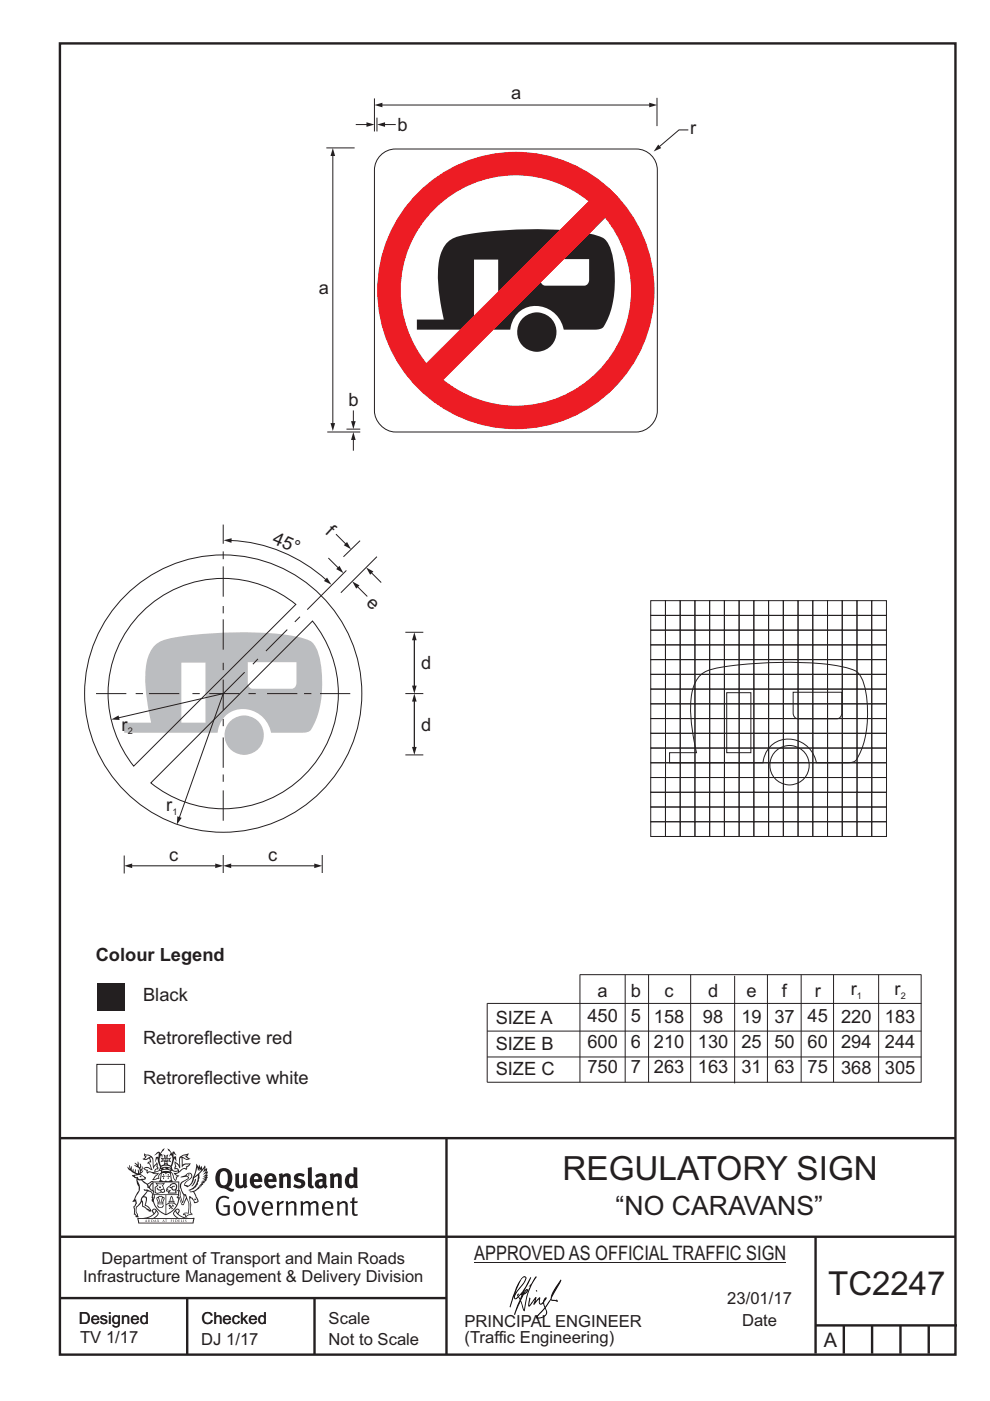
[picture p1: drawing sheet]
<svg xmlns="http://www.w3.org/2000/svg" width="210mm" height="297mm" viewBox="0 0 210 297" stroke-linecap="round" stroke-linejoin="round" font-family="sans-serif">
<g fill="none" stroke="#231f20" stroke-width=".51">
<path d="M12.7 9.2h190v278h-190zM12.7 241.3h189.9M94.7 241.4v45.8M12.7 275.2h82M12.7 262.2h190.1M39.7 275.2v12M66.7 275.2v12M173 262.2v24.8M173 281h30M179 281v6M185 281v6M191 281v6"/>
<path d="M197 281v6"/>
</g>
<g fill="#231f20">
<path d="M47 248.5a2.55 2.55 0 0 0 0 2.7l.3 .1a.81 .81 0 0 0 1-.9v-.6a1.04 1.04 0 0 0-1.1-1.5zM46.3 248.1a1.82 1.82 0 0 1 2.1-.2 1.82 1.82 0 0 1 .9 1.9 2.29 2.29 0 0 1-.8 1.9l.7 .3h.5l-.2 .6a2.87 2.87 0 0 1-2-.7 2.12 2.12 0 0 1-1.7-3.1z" fill-rule="evenodd"/>
<path d="M49.9 248.9l.8-.2v2a.46 .46 0 0 0 .2 .6 .46 .46 0 0 0 .7-.2v-2.2l.7-.2v2.4l.2 .5-.6 .4-.2-.3a1.02 1.02 0 0 1-1.2 .2 1.02 1.02 0 0 1-.6-1.1z" fill-rule="evenodd"/>
<path d="M54 249.5l-.1 .5h.9a.49 .49 0 0 0-.2-.6 .49 .49 0 0 0-.6 .1zM53.4 249.2a1.34 1.34 0 0 1 1.6-.3 1.34 1.34 0 0 1 .6 1.5v.2h-1.7a.77 .77 0 0 0 .5 .8 .77 .77 0 0 0 .9-.3l.3 .4a1.59 1.59 0 0 1-2.1 .2 1.59 1.59 0 0 1-.4-2z" fill-rule="evenodd"/>
<path d="M57 249.5l-.1 .5h.9a.49 .49 0 0 0-.2-.6 .49 .49 0 0 0-.6 .1zM56.4 249.2a1.34 1.34 0 0 1 1.6-.3 1.34 1.34 0 0 1 .7 1.5v.2h-1.8a.77 .77 0 0 0 .5 .8 .77 .77 0 0 0 .9-.3l.3 .4a1.59 1.59 0 0 1-2 .2 1.59 1.59 0 0 1-.5-2z" fill-rule="evenodd"/>
<path d="M59.1 248.9l.8-.2 .1 .4a.95 .95 0 0 1 1-.3 .95 .95 0 0 1 .7 .8v2.3h-.8v-2.3a.46 .46 0 0 0-.8 .1v2.2h-.9z" fill-rule="evenodd"/>
<path d="M62.5 249.1a1.75 1.75 0 0 1 2.1-.1l-.2 .5-.6-.2a.43 .43 0 0 0-.6 .3l.4 .3a1.04 1.04 0 0 1 1.2 1.2 1.04 1.04 0 0 1-1.4 .9l-1.2-.4 .3-.6 1 .4 .4-.4a.88 .88 0 0 0-1-.5l-.4-.2-.1-.4z" fill-rule="evenodd"/>
<path d="M65.3 247.6l.8-.2 .1 3.8 .2 .2 .2 .5a.88 .88 0 0 1-1-.1 .88 .88 0 0 1-.3-1z" fill-rule="evenodd"/>
<path d="M67.8 250.6a.43 .43 0 0 0-.1 .7 .43 .43 0 0 0 .7-.1v-.7zM66.8 249.2a1.7 1.7 0 0 1 2.4 .1v1.8l.3 .4-.4 .5-.5-.3a1.03 1.03 0 0 1-1.7-.2 1.03 1.03 0 0 1 .8-1.5h.7v-.4a.8 .8 0 0 0-1.2 .1z" fill-rule="evenodd"/>
<path d="M69.9 248.9l.8-.2 .1 .4a.95 .95 0 0 1 1-.3 .95 .95 0 0 1 .7 .8v2.3h-.8v-2.3a.46 .46 0 0 0-.8 .1v2.2h-.8z" fill-rule="evenodd"/>
<path d="M74.3 249.5a1.48 1.48 0 0 0 0 1.7l.4 .1 .3-.2v-1.5l-.3-.2zM75 247.4l.8 .2 .1 4.3h-.7l-.1-.2a1.26 1.26 0 0 1-1.4 0 1.26 1.26 0 0 1-.6-1.3 1.29 1.29 0 0 1 .5-1.3 1.29 1.29 0 0 1 1.4-.2z" fill-rule="evenodd"/>
<path d="M46.4 253.9a1.72 1.72 0 0 1 2.2 0l-.2 .3a1.24 1.24 0 0 0-1.4-.1 1.24 1.24 0 0 0-.7 1.3 1.49 1.49 0 0 0 1.3 2l.7-.2v-1.3h-.9l-.1-.4h1.4v2a1.93 1.93 0 0 1-2.2-.1 1.93 1.93 0 0 1-.7-2.2l.2-.7z" fill-rule="evenodd"/>
<path d="M50.3 255.2a1.65 1.65 0 0 0 .3 2.2 .99 .99 0 0 0 1-1.5 .78 .78 0 0 0-.4-.8 .78 .78 0 0 0-.9 .1zM50 254.9a1.33 1.33 0 0 1 1.6-.1 1.33 1.33 0 0 1 .5 1.5 1.31 1.31 0 0 1-1.3 1.5 1.31 1.31 0 0 1-1.3-1.6l.1-.5z" fill-rule="evenodd"/>
<path d="M52.5 254.7l.4-.1 .9 2.6 .8-2.5h.5l-1.1 3h-.5z" fill-rule="evenodd"/>
<path d="M56.2 255.2l-.2 .7h1.4a.7 .7 0 0 0-.3-.8 .7 .7 0 0 0-.9 .1zM55.9 255a1.22 1.22 0 0 1 1.5-.2 1.22 1.22 0 0 1 .5 1.5h-1.9a.93 .93 0 0 0 .5 1 .93 .93 0 0 0 1.2-.2l.1 .3a1.43 1.43 0 0 1-1.7 .1 1.43 1.43 0 0 1-.6-1.7z" fill-rule="evenodd"/>
<path d="M58.7 254.8l.4-.2 .1 .5 .4-.3 .6-.2-.2 .6a.66 .66 0 0 0-.8 .6v1.9h-.4z" fill-rule="evenodd"/>
<path d="M60.6 254.8l.4-.2 .1 .5a.94 .94 0 0 1 1-.4 .94 .94 0 0 1 .8 .7v2.3h-.5l-.1-2.5a.81 .81 0 0 0-1.2 .3v2.2h-.4z" fill-rule="evenodd"/>
<path d="M63.7 254.7l.5-.1 .1 .5 .4-.3a.78 .78 0 0 1 1.1 .3 .9 .9 0 0 1 1-.5 .9 .9 0 0 1 .7 .8v2.3h-.4l-.1-2.5a.67 .67 0 0 0-1.1 .3v2.2h-.5v-2.4l-.4-.2-.7 .4v2.2h-.5z" fill-rule="evenodd"/>
<path d="M69 255.2l-.2 .7h1.4a.7 .7 0 0 0-.3-.8 .7 .7 0 0 0-.9 .1zM68.7 255a1.22 1.22 0 0 1 1.5-.2 1.22 1.22 0 0 1 .5 1.5h-1.9a.93 .93 0 0 0 .5 1 .93 .93 0 0 0 1.2-.2l.1 .3a1.44 1.44 0 0 1-1.7 .1 1.44 1.44 0 0 1-.6-1.7z" fill-rule="evenodd"/>
<path d="M71.4 254.8l.5-.2 .1 .5a.94 .94 0 0 1 1-.4 .94 .94 0 0 1 .7 .7v2.3h-.4l-.1-2.5a.81 .81 0 0 0-1.2 .3v2.2h-.5z" fill-rule="evenodd"/>
<path d="M74.7 254l.5-.2v.9h.7l-.1 .4h-.7l.1 2.2 .1 .1h.5l.1 .3a.75 .75 0 0 1-1.2-.6v-2h-.4v-.4h.4z" fill-rule="evenodd"/>
<path d="M30.8 244.9l1.1 .3-.9 .5h-.4l.5-.5zM31.8 245.5l.2-.1a2.44 2.44 0 0 1 .4 2l.1 .4 .7-1-.1 .6 .3 .3a.57 .57 0 0 0-.6 .8l-1-.2-.5 .2 .1-.5-.7-.2 .6-.2 1 .5 .1-.1-.6-1.3-.2-.1 .5-.1zM30.7 244.5l-.2 .4 .3 .4-.6 .4a1.04 1.04 0 0 0 1.4-.1l.2 .7h-.4l-.2 .4a.94 .94 0 0 1 .9 1.1l-.2-.1a1.16 1.16 0 0 0-1.5-.1l.3 .4 .4 .2 .1 .5 .2 .2v-.2a.94 .94 0 0 1 1.1 .2h.9l-1.2 1.2a1.13 1.13 0 0 0 1.2-.2l.4-.1-.1-.4 .5-.7a.83 .83 0 0 0-.6 1.1l-.3-.1-.7 .3 1.1-1.4-.5 .2-.5-.1 1.3-.5-.2-.2-.8 .4v-.3l.2-.2 .3 .1 .1-.3-.2-.4v-.6l-.2-.3-.6 .9v-.7a1.42 1.42 0 0 0-1.7-1.8z" fill-rule="evenodd"/>
<path d="M38.5 245.3l.5-.3 .7-.1-.6 .3 .8 .5h-.3zM38.3 245.5h.2l.1 2a1.69 1.69 0 0 1 1.5-.7l-.7 .5 .1 .5a1.1 1.1 0 0 0-1.5 .6l-.1-.5-.2-.2h-.5l.2-.4-.2-.7a1.42 1.42 0 0 1 .8 1.1l.2-.1zM37.1 246.2l.1 1-.2 .3v.5l.6-.1 .1 .2a.96 .96 0 0 1-1.1-.1l-.1 .1a1.06 1.06 0 0 0 1.3 .2v.1a.72 .72 0 0 1-1 .2l.3 .5 .6 .3-.4 .1-.1 .7-.3-.4-.3-1.1-.4-.4 .4 .9a1.54 1.54 0 0 0 .6 1.2l.2-.3a.58 .58 0 0 1 .5-.7l.1-.2h-.3l-.4-.3 .9-.5a.93 .93 0 0 1 1.1-.5l.1 .2 .2-.1 .1-.5a.99 .99 0 0 0 .7-.9l-1.3 .1-.4 .3v-1.5l.9 .4 .8-.3h-.3l-.5-.4 .4-.7-.7 .2a1.46 1.46 0 0 0-1.3 2.1v.4l-.2-.4z" fill-rule="evenodd"/>
<path d="M35.6 248.9l.2 .1-.1 .4h.3l-.3 .1v.5l-.1-.6h-.3l.3-.1z" fill-rule="evenodd"/>
<path d="M34.6 248.9l.2 .1-.1 .3 .4 .1h-.4v.6l-.1-.5-.3-.1h.3z" fill-rule="evenodd"/>
<path d="M34.3 248.8a.57 .57 0 0 1 .9 .2 .57 .57 0 0 1 .9-.2l.2 1.4-.2 .1a.57 .57 0 0 1-.9-.1 .69 .69 0 0 1-1.1 0zM34.2 248.1l-.3 2.1-.2 .4h2.9l-.1-.4-.3-2.1h-.2v.3l-.8-.1-.9 .1 .1-.3z" fill-rule="evenodd"/>
<path d="M34.2 252.4a.3 .3 0 0 0 .6 0 .3 .3 0 0 0-.6 0zM33.3 251l.3 .3-.3 .3a.79 .79 0 0 0 0 1.3l.8-.2-.1-.3a.55 .55 0 0 1-.7-.6h.1l.1 .3 .4 .1 .8-.2-.4-.7 .4-.3-.7 .1zM33 250.7l1.1 .2 .9-.2-.4 .7 .4 1.1a.56 .56 0 0 1-.8 .3l-.2 .1a.73 .73 0 0 1-.9 .1 .73 .73 0 0 1-.3-.9v-.4l.5-.4z" fill-rule="evenodd"/>
<path d="M35.6 251.9l.7-.5a.58 .58 0 0 1 1-.1 .58 .58 0 0 1-.5 .9l-.2-.3a.43 .43 0 0 1 .6-.3v-.1a.57 .57 0 0 0-.8 .2l-.2-.1-.3 .2 .4 .1a.55 .55 0 0 0 .9 .5v.5h-1.3l.3-.4-.1-.2-.6 .1 .2-.2-.2-.1zM35.4 251.8l-.1 .2a.39 .39 0 0 0 .2 .7l.3-.1-.2 .5h1.9l-.1-.8a.86 .86 0 0 0-.1-1.4 .86 .86 0 0 0-1.3 .4z" fill-rule="evenodd"/>
<path d="M36 254.8h.8v.2h-.8zM36.4 253.8l.2 .8h-.4zM36.4 253.5l-.3 .5-.1 .6h-.2v.4l-.7 .4 .1 .2a1.48 1.48 0 0 1 2.2 .1l.2-.1-.6-.5v-.5h-.2l-.1-.6z" fill-rule="evenodd"/>
<path d="M35.8 255.4l.3 .1 .2 .3 .3-.2-.2-.2a.38 .38 0 0 1 .4 .5l-.1-.2-.3 .3 .3 .2-.3 .2-.1-.3-.4 .3-.1-.2 .4-.3-.2-.1-.1 .1z" fill-rule="evenodd"/>
<path d="M34.5 254h.2v.2l-.3 .6h-.1zM33.6 255.3h.9v.2a.55 .55 0 0 1-.8 .4v-.2h-.2zM33.4 254h.2l.2 .8h-.2zM33.6 255h.8l.1 .1-.8 .1zM33.8 253.7h.5l-.2 1.1h-.2zM33.3 253.8l-.1 .3 .3 1.2a.48 .48 0 0 0-.1 .5 .48 .48 0 0 0 .4 .3l.6-.1a.49 .49 0 0 0 .2-.7l.3-1.2-.1-.3a1.42 1.42 0 0 0-1.5 0z" fill-rule="evenodd"/>
<path d="M33.6 251.6h.5l.1 .3h-.4z" fill-rule="evenodd"/>
<path d="M41.3 250.1l.3-.2-.2 .9-.6 .7h-.2l.5-.7z" fill-rule="evenodd"/>
<path d="M39.7 249l.3-.2 .5 .2a.88 .88 0 0 1-.6 1.1 1.22 1.22 0 0 0-.8 1.3l.5 .2a.72 .72 0 0 0 .9-.4l.5-.8 .2-.6 .8-.6v.3a2.85 2.85 0 0 1-2 2.8l.1 .1a2.13 2.13 0 0 0 1.9-1.5l-.1-.2a2.01 2.01 0 0 0 .3-1.8l1.2-1.3-.4 1 .7-.5-.7 1 .8-.4-.8 .8 .7-.1-.9 .5 .8-.1-.8 .4h.7l-.8 .3 .3 .2h-.4l.2 .4-.4-.1 .2 .3h-.4l.1 .3h-.1a2.16 2.16 0 0 1-2 1l.1 .2h.4a.76 .76 0 0 1 .7 .7l.5 1.2-.6 .2a1.45 1.45 0 0 0-1.2-1.3l.3 1.8-.1 1.9 .4 .2a1.07 1.07 0 0 0-1.2 .4v-.3l-.5-.2a.87 .87 0 0 1 1-.1l.1-.7a4.4 4.4 0 0 0-.6-3.1l-.1-.3h-.2a2.16 2.16 0 0 1-.7-2.2l.3-.3 1.2-.8a.55 .55 0 0 0-.4-.7zM37.8 252.4a.76 .76 0 0 1 .3 1.1l.6 1.6 .4-1.7 .2 .1a.61 .61 0 0 1-.1 .9l-.3 .9h-.2l-.7-1.6-.3 .1a1.18 1.18 0 0 0 .1-1.4zM41.8 247.5l.2 .8 .3-.6v.6l.3-.5a1.9 1.9 0 0 1-1.1 1.4l-.3 .3zM38.2 249.6l1.4-.1 .2 .1v.3l-.5 .3a1.26 1.26 0 0 0-1 1.9l.2 .7a1.84 1.84 0 0 1 .2 2l-.4-1.3a.96 .96 0 0 0-.4-1.3l-.4 .3a.78 .78 0 0 1-.1 1.3l.2 .2h.4l.4 1.1a.38 .38 0 0 0 .2 .4 .38 .38 0 0 0 .4-.1l.6-1.2a2.94 2.94 0 0 1 .3 2.5v.5l-.8-.1-.3 .4v.2l.4-.1 .1 .4 .2 .1a1.02 1.02 0 0 1 1.3-.5l-.1-.4-.3-.1 .2-1.7-.3-1.4 .1 .1a1.14 1.14 0 0 1 .7 .9 .63 .63 0 0 0 .9-.2 .63 .63 0 0 0-.2-.8l-.6-1.3 .9-.6 .2-.3 .2-.1v-.2h.3l-.1-.3h.4l-.1-.3 .5-.1-.2-.2 .5-.4 .1-.2-.3 .1 .5-.6-.3 .1 .3-.6-.4 .1 .4-.5v-.3l-.3 .2 .1-.6v-.3l-.4 .3-.1-.8-.5 .8-.2-.7-.2 .5-.3-.8-.1 .6-.5-.8-.1 1.4-.7 1.9a1.81 1.81 0 0 1-.9 1.4l-.6-.2a1.75 1.75 0 0 1 1.1-1.2 .75 .75 0 0 0 .1-1.3 .75 .75 0 0 0-1.2 .5z" fill-rule="evenodd"/>
<path d="M41.2 254.2l.3-.1 .1 .3h-.4z" fill-rule="evenodd"/>
<path d="M29.4 258.4h11.6l-.2 .8h-11.3zM31.3 258.2l.5-.1a2.48 2.48 0 0 0 1.4-1.3l.2 .6-.5 .5-.4 .3zM32.5 256.6l.3-.2 .2 .2-.3 .6zM37.2 256.8a2.65 2.65 0 0 0 1.8 1.4h-1.1l-.5-.3-.5-.5zM37.4 256.6l.2-.2 .3 .2-.3 .6zM29.2 258.2l.1 1.2h11.7l.3-1.1-.2-.1a4.1 4.1 0 0 1-3.3-.9l.3-.4-.1-.5a1.06 1.06 0 0 0-1.3 .9l.2 .4 .6 .5h-4.7l.3-.1a.84 .84 0 0 0 .6-.7 .84 .84 0 0 0-.5-.9l-.3-.2-.5 .1-.1 .5 .3 .4a4.2 4.2 0 0 1-3.4 .9z" fill-rule="evenodd"/>
<path d="M31 258.7l.1 .2h-.2zM31 258.6l-.3 .5 .4-.1 .2 .1z" fill-rule="evenodd"/>
<path d="M31.3 258.6h.2v.4a.25 .25 0 0 0 .3-.1 .25 .25 0 0 0-.1-.3h.1a.29 .29 0 0 1 0 .4 .29 .29 0 0 1-.4 0 .29 .29 0 0 1 0-.4z" fill-rule="evenodd"/>
<path d="M32.2 258.6a.22 .22 0 0 1 .3 .2 .22 .22 0 0 1-.3 .2zM32 258.6v.5a.33 .33 0 0 0 .5-.1 .33 .33 0 0 0 0-.4 .33 .33 0 0 0-.5 0z" fill-rule="evenodd"/>
<path d="M32.9 258.7l.1 .2h-.2zM32.9 258.6l-.2 .5 .3-.1 .2 .1z" fill-rule="evenodd"/>
<path d="M33.3 258.6h.2v.2l.3-.2-.2 .2 .2 .3-.3-.2-.1 .2h-.1l.2-.3z" fill-rule="evenodd"/>
<path d="M34.7 258.7l.1 .2h-.2zM34.7 258.6l-.3 .5 .4-.1 .2 .1z" fill-rule="evenodd"/>
<path d="M35 258.6h.4h-.1v.5h-.2l.1-.5z" fill-rule="evenodd"/>
<path d="M36.2 258.6h.3h-.2v.2h.2h-.2l.1 .3h-.2z" fill-rule="evenodd"/>
<path d="M36.7 258.6h.2v.5h-.2z" fill-rule="evenodd"/>
<path d="M37.3 258.6a.22 .22 0 0 1 .3 .2 .22 .22 0 0 1-.3 .2zM37.1 258.6v.5a.33 .33 0 0 0 .5-.1 .33 .33 0 0 0 0-.4 .33 .33 0 0 0-.5 0z" fill-rule="evenodd"/>
<path d="M37.8 258.6h.3h-.1v.2h.1h-.1v.2l.1 .1h-.3z" fill-rule="evenodd"/>
<path d="M38.3 258.6h.3l-.1 .4 .2 .1h-.4z" fill-rule="evenodd"/>
<path d="M38.9 258.6h.2v.5h-.2z" fill-rule="evenodd"/>
<path d="M39.3 258.6h.2l-.2 .1 .2 .2-.1 .2h-.1v-.2l.2 .1z" fill-rule="evenodd"/>
<path d="M34.2 247.4a1.51 1.51 0 0 1 2 .2 2.67 2.67 0 0 0-2.1 0zM35.7 247.6l.4 .2 .1 .2-.4-.1zM34.6 247.7l.4-.1 .2 .2h-.4zM34 247.9l.3 .1-.3 .1zM34.9 246.9l.3-.2 .2 .2zM34.9 245.7h.2v.4h-.2zM35 245.1l.2 .2 .2-.2-.1 .4h-.2zM35.1 246.3h.2l.1 .4-.2-.2-.2 .2zM35.3 245.7h.2v.4h-.2zM34.4 245.7l.3 .1v.2l-.3 .1 .2-.2zM35.7 245.8l.3-.1-.2 .2 .2 .2-.4-.1zM32.7 244.9l1-.5-.1 1-.2-.1-.4 .1-.2 1.1 .5-1 .2 .9a1.84 1.84 0 0 1 .3 1.7l.4 .1a2.48 2.48 0 0 1 2.2 .1l.2-.3-.2-.7 .7-1.7 .4 .6-.2-1-.2-.1-.2 .3v-.9l.6 .4-.6-.7h-.3l-.1 .4-.5-.8-.5-.3 .2 .4 .5 .6-.4 .7 .4-.3a2.06 2.06 0 0 1 0 2.2l-.6-.2-.1-.6 .1-.1 .8 .2-.4-.5 .4-.5-.7 .2-.2-.2 .2-.7-.5 .4-.5-.4 .2 .7-.2 .2-.7-.2 .4 .5-.4 .5 .7-.2 .2 .1-.2 .6-.5 .2a2.02 2.02 0 0 1 0-2.2l.3 .5-.1-.6-.3-.1 .8-1.2-.5 .3-.4 .7-.2-.3a.8 .8 0 0 0-.8 .5z" fill-rule="evenodd"/>
<path d="M29.2 250.1l.3 .2a.61 .61 0 0 1 .8 .3l.3 .2a.8 .8 0 0 1 .6 1l.4 .1 .5 .6a1 1 0 0 1 .5 1l-.1 .7v-.5h-.1a.96 .96 0 0 0-.8-1.3l-.3-.2h-.6l-.1-.1-.2 .1 .2 .3h.5l-1.1 1.4-.2 .9-.4 .6a1.33 1.33 0 0 0-.5 1.8l.2 .5a1.26 1.26 0 0 1-.5-1.4l-.1-.4a1.56 1.56 0 0 0 .4-1.7l-.3 .2 .2-.5a3.2 3.2 0 0 0 .7-3zM30.4 253.9h.4a2.06 2.06 0 0 1-.1 1.6l.7 .5 .4 .5-.6-.2-.8-.6-.1-.9a.51 .51 0 0 1 .1-.9zM28.6 249.3a1.52 1.52 0 0 1 2.1 .6l-1.1 .1-.2-.1-.2-.4-.4 .1zM27.5 247v.8l-.3-.4-.2 .1a3.1 3.1 0 0 0 2 1.5l-1 .1 .5 .6 .5 .1v1.1a1.84 1.84 0 0 1-.2 2.5l-.4 .9-.4 .4 .3 .1 .4-.1 .1 .4-.2 .5-.3 .2 .1 1.8 .2-.1 .2 .6h.2l.4-.1-.1-.5a1.3 1.3 0 0 1-.1-1.6l.8-1.1 .2 1.1 .6 .2 .4 .6 .2-.2 .2 .4 .5-.1a1.85 1.85 0 0 0-1.2-1.3l.1-.3a1.39 1.39 0 0 0 0-1.5h-.5l.5-.6a.66 .66 0 0 1 .9-.4 .66 .66 0 0 1 .3 .9l-.1 .4h.2v.1l-.2 .3 .2 .5 .2-.3a2.24 2.24 0 0 0 .1-2.2 .73 .73 0 0 1-.7-.6 .73 .73 0 0 1 .5-.8l.1-.2a.94 .94 0 0 0-.9 .8 .48 .48 0 0 1-.1-.5 .48 .48 0 0 1 .5-.3l.5-.3a.51 .51 0 0 0-.8 .2l-.5 .3-1-.8 .6-.1 .1-.5-1.1-.7 .5-.4v-.4l-.5 .5 .1-.2a.69 .69 0 0 0 .2-1.1v.5l-.3 .2 .1-1.1-.3-.2 .1 .6-.1 .2-.4-1.2v.6l-.7-.3 .6 .6-.6-.2 .2 .3a1 1 0 0 1 .8 1.5l-.2-.8v.8l-.5-.2-.1-.7-.2 .6-.2-.1v-.6l-.2 .4-.2-.2 .1-.7-.2 .5z" fill-rule="evenodd"/>
<path d="M29.5 249.5l.3-.2 .3 .3z" fill-rule="evenodd"/>
<path d="M32.4 250.5h5.6v2l-.2-.1v-1.7h-5.2v2.5h5.2v-.8l.1 .2-.1 1.1v-.3h-2.5v4a4.1 4.1 0 0 0 2.6-3.6l.1-.1a4 4 0 0 1-2.8 3.9 4.2 4.2 0 0 1-2.8-4.7l.1 1.3 .1-.1a3.8 3.8 0 0 0 2.5 3.3v-4h-2.5l-.2-.9z" fill-rule="evenodd"/>
<circle cx="40" cy="249.1" r=".17"/>
</g>
<path d="M100.6 267.7h66.2" fill="none" stroke="#231f20" stroke-width=".21"/>
<g fill="#000">
<path d="M111.6 273.7l.2-.2-.5 .7zM110.4 274.5l.2 .1-.3 .8-.2-.5zM110.9 270.9h.5a9.3 9.3 0 0 1-2 3.1l-.1 .3 1-2.5zM110.6 271a14.7 14.7 0 0 0-2.2 4.9l-.3 1.2 .1 .1 .8-2.3a.42 .42 0 0 0 .2 .6 .42 .42 0 0 0 .6-.3l.2-.1 .2 .5-1.1 3.2h.2l1.1-2.9 .6 1.9 .2 .2 .2-.5a13.5 13.5 0 0 1 2-6.2l.4-.5-.1-.2-1.6 2.1 .4-.1a14.9 14.9 0 0 0-1.3 5.1l-.4-1.1a1.39 1.39 0 0 1 .2-1.9l.1-.2a.92 .92 0 0 0 .8-1.2 .75 .75 0 0 0-.8 .7l-.1 .2 1.6-3.4h-.1l-.4 .7a10.5 10.5 0 0 1-2.2 3.3l.2-.5a.32 .32 0 0 0-.4 .2 .32 .32 0 0 0 .1 .4l-.5 .4a3.2 3.2 0 0 1 1.1-2.3l.5-.6a2.49 2.49 0 0 0 .7-1.6l-.4-.2z" fill-rule="evenodd"/>
<path d="M113.7 273.6l.3 .2h-.3z" fill-rule="evenodd"/>
<path d="M115.6 277.5a1.15 1.15 0 0 1 .1 1.3 1.15 1.15 0 0 1-1.2 .5l-.6 .1zM112.2 275.2l-.2 1.6 .2 .2 1.2-1.5-.2 1.1 1.1-1.1a.94 .94 0 0 0 .4 1.1l.5-.3 .3 .9-1.2 1.3a.98 .98 0 0 0-.5 1 1.9 1.9 0 0 0 2.3-1.3l-.1-.2a1.02 1.02 0 0 1 .2-1.4l.6-1 1.5 .3-.2-.4v.2l-1.1-.1v-.3l2-3.6 .1-.2-.2-.2-1.7 2.8a6.6 6.6 0 0 1-1.6 2.9l-.1-.2a1.01 1.01 0 0 1 .4-1.4l.1-.2-.3-.1-.4 .4-.1 .5-.6 .4-.1-.4 .1-.9-.2-.1-.9 1 .3-1h-.2l-1.4 1.8 .3-1.5v-.1z" fill-rule="evenodd"/>
</g>
<path d="M47.6 155.9a4.2 4.2 0 0 0 8.4 0 4.2 4.2 0 0 0-8.4 0zM32.7 137a10.8 10.8 0 0 0-1.9 7.7l.4 4.1 .9 4.4h-5.8v2.2h19.8a5.5 5.5 0 0 1 3.6-4.8 5.5 5.5 0 0 1 5.8 1.3 6.4 6.4 0 0 1 2 3.5h6.7a2.5 2.5 0 0 0 1.8-.7 21.3 21.3 0 0 0 1.2-17l-.4-.8a3.7 3.7 0 0 0-2.9-1.7 75.7 75.7 0 0 0-23.9-.5 16.8 16.8 0 0 0-6.7 1.8zM38.5 140.5h5.1v12.7h-5.1zM52.6 140.4v4.5a1.17 1.17 0 0 0 .9 1.1h8.4a1.17 1.17 0 0 0 1-1.2v-4.4z" fill-rule="evenodd" fill="#bbbdc0"/>
<path d="M47.3 147.1l-9.3 26.3" fill="none" stroke="#231f20" stroke-width=".21"/>
<path d="M37.6 173.1l.9 .3-1 1.4z" fill="#231f20"/>
<path d="M47.3 147.1l-22.2 5.1" fill="none" stroke="#231f20" stroke-width=".21"/>
<path d="M23.6 152.5l1.5-.8 .3 .9z" fill="#231f20"/>
<path d="M54.7 139.7l-1.1 1.1M60.9 133.5l-4.5 4.5M63.6 130.8l-1.1 1.1M73.5 120.9l-8.3 8.4M75.8 124.4l2.1 2.1M51.9 142.5l-4.6 4.6" fill="none" stroke="#231f20" stroke-width=".21"/>
<path d="M74.7 123.3l1.5 .8-.6 .7z" fill="#231f20"/>
<path d="M78.7 121.4l2.2 2.1" fill="none" stroke="#231f20" stroke-width=".21"/>
<path d="M77.7 120.3l1.5 .9-.7 .7z" fill="#231f20"/>
<path d="M69.7 118.3l2.1 2.1" fill="none" stroke="#231f20" stroke-width=".21"/>
<path d="M72 120l.9 1.5-1.6-.8z" fill="#231f20"/>
<path d="M71.3 113.3l2.1 2.1" fill="none" stroke="#231f20" stroke-width=".21"/>
<path d="M73.6 114.9l.9 1.6-1.6-.9z" fill="#231f20"/>
<path d="M76.4 114.6l-3.5 3.4M79.9 118l-7.6 7.7M86 134.1h3.8M86 147.1h3.8M86 160.1h3.8M26.3 181.4v3.8M47.3 181.3v3.8M66.8 183.6h-17.9M68.3 181.3v3.8" fill="none" stroke="#231f20" stroke-width=".21"/>
<g fill="#231f20">
<path d="M66.7 183.1l1.6 .5-1.6 .5z"/>
<path d="M47.3 183.6l1.7-.5v1z"/>
</g>
<path d="M49 114.6a32.2 32.2 0 0 1 20.1 8.3" fill="none" stroke="#231f20" stroke-width=".21"/>
<g fill="#231f20">
<path d="M47.4 114.5l1.7-.4v1z"/>
<path d="M69.4 122.5l.9 1.5-1.6-.8z"/>
</g>
<path d="M87.9 135.6v9.9" fill="none" stroke="#231f20" stroke-width=".21"/>
<g fill="#231f20">
<path d="M87.4 145.4h1l-.5 1.7z"/>
<path d="M87.9 134.1l.5 1.6h-1z"/>
</g>
<g fill="none" stroke="#231f20" stroke-width=".21">
<path d="M47.3 111.2v4.1M47.3 116.9v1.7M30.1 129.8a24.3 24.3 0 0 1 32.6-1.7l-34.3 34.3a24.4 24.4 0 0 1 1.7-32.6zM47.3 120.1v6.4M47.3 128.5v1.5M47.3 131.3v6.4M66.3 131.7a24.4 24.4 0 0 1-1.7 32.6 24.4 24.4 0 0 1-32.6 1.7zM20.4 147.1h6.4M28.8 147.1h1.5M31.6 147.1h6.4M40.8 147.1h1.6M44.4 147.1h6.4"/>
<path d="M47.3 140.5v1.6M47.3 144.1v6.4M47.3 152.4v1.6M47.3 156.4v6.4M52.7 147.1h1.6M56.6 147.1h6.5M64.5 147.1h1.5M67.9 147.1h6.4M87.9 148.6v9.9M47.3 164.2v1.6M47.3 167.6v6.4"/>
<circle cx="47.3" cy="147.1" r="29.4"/>
</g>
<g fill="#231f20">
<path d="M87.4 158.4h1l-.5 1.7z"/>
<path d="M87.9 147.1l.5 1.6h-1z"/>
</g>
<path d="M27.9 183.6h17.9" fill="none" stroke="#231f20" stroke-width=".21"/>
<g fill="#231f20">
<path d="M45.7 183.1l1.6 .5-1.6 .5z"/>
<path d="M26.3 183.6l1.7-.5v1z"/>
</g>
<g fill="none" stroke="#231f20" stroke-width=".21">
<path d="M138 133.6h3.1v3.1h-3.1zM138 130.5h3.1v3.1h-3.1zM138 127.4h3.1v3.1h-3.1zM138 136.7h3.1v3.2h-3.1zM138 139.9h3.1v3.1h-3.1zM141.1 133.6h3.2v3.1h-3.2zM141.1 130.5h3.2v3.1h-3.2zM141.1 127.4h3.2v3.1h-3.2zM141.1 136.7h3.2v3.2h-3.2zM141.1 139.9h3.2v3.1h-3.2zM144.3 133.6h3.1v3.1h-3.1zM144.3 130.5h3.1v3.1h-3.1z"/>
<path d="M144.3 127.4h3.1v3.1h-3.1zM144.3 136.7h3.1v3.2h-3.1zM144.3 139.9h3.1v3.1h-3.1zM147.4 133.6h3.1v3.1h-3.1zM147.4 130.5h3.1v3.1h-3.1zM147.4 127.4h3.1v3.1h-3.1zM147.4 136.7h3.1v3.2h-3.1zM147.4 139.9h3.1v3.1h-3.1zM150.5 133.6h3.1v3.1h-3.1zM150.5 130.5h3.1v3.1h-3.1zM150.5 127.4h3.1v3.1h-3.1zM150.5 136.7h3.1v3.2h-3.1z"/>
<path d="M150.5 139.9h3.1v3.1h-3.1zM153.6 133.6h3.2v3.1h-3.2zM153.6 130.5h3.2v3.1h-3.2zM153.6 127.4h3.2v3.1h-3.2zM153.6 136.7h3.2v3.2h-3.2zM153.6 139.9h3.2v3.1h-3.2zM156.8 133.6h3.1v3.1h-3.1zM156.8 130.5h3.1v3.1h-3.1zM156.8 127.4h3.1v3.1h-3.1zM156.8 136.7h3.1v3.2h-3.1zM156.8 139.9h3.1v3.1h-3.1zM159.9 133.6h3.1v3.1h-3.1z"/>
<path d="M159.9 130.5h3.1v3.1h-3.1zM159.9 127.4h3.1v3.1h-3.1zM159.9 136.7h3.1v3.2h-3.1zM159.9 139.9h3.1v3.1h-3.1zM163 133.6h3.1v3.1h-3.1zM163 130.5h3.1v3.1h-3.1zM163 127.4h3.1v3.1h-3.1zM163 136.7h3.1v3.2h-3.1zM163 139.9h3.1v3.1h-3.1zM166.1 133.6h3.2v3.1h-3.2zM166.1 130.5h3.2v3.1h-3.2zM166.1 127.4h3.2v3.1h-3.2z"/>
<path d="M166.1 136.7h3.2v3.2h-3.2zM166.1 139.9h3.2v3.1h-3.2zM169.3 133.6h3.1v3.1h-3.1zM169.3 130.5h3.1v3.1h-3.1zM169.3 127.4h3.1v3.1h-3.1zM169.3 136.7h3.1v3.2h-3.1zM169.3 139.9h3.1v3.1h-3.1zM172.4 133.6h3.1v3.1h-3.1zM172.4 130.5h3.1v3.1h-3.1zM172.4 127.4h3.1v3.1h-3.1zM172.4 136.7h3.1v3.2h-3.1zM172.4 139.9h3.1v3.1h-3.1z"/>
<path d="M175.5 133.6h3.1v3.1h-3.1zM175.5 130.5h3.1v3.1h-3.1zM175.5 127.4h3.1v3.1h-3.1zM175.5 136.7h3.1v3.2h-3.1zM175.5 139.9h3.1v3.1h-3.1zM178.6 133.6h3.2v3.1h-3.2zM178.6 130.5h3.2v3.1h-3.2zM178.6 127.4h3.2v3.1h-3.2zM178.6 136.7h3.2v3.2h-3.2zM178.6 139.9h3.2v3.1h-3.2zM181.8 133.6h3.1v3.1h-3.1zM181.8 130.5h3.1v3.1h-3.1z"/>
<path d="M181.8 127.4h3.1v3.1h-3.1zM181.8 136.7h3.1v3.2h-3.1zM181.8 139.9h3.1v3.1h-3.1zM184.9 133.6h3.1v3.1h-3.1zM184.9 130.5h3.1v3.1h-3.1zM184.9 127.4h3.1v3.1h-3.1zM184.9 136.7h3.1v3.2h-3.1zM184.9 139.9h3.1v3.1h-3.1zM138 143h3.1v3.1h-3.1zM138 146.1h3.1v3.1h-3.1zM138 149.2h3.2v3.2h-3.2zM138 152.4h3.2v3.1h-3.2z"/>
<path d="M138 155.5h3.2v3.1h-3.2zM138 158.6h3.2v3.1h-3.2zM141.1 143h3.2v3.1h-3.2zM141.1 146.1h3.2v3.1h-3.2zM141.2 149.2h3.1v3.2h-3.1zM141.2 152.4h3.1v3.1h-3.1zM141.2 155.5h3.1v3.1h-3.1zM141.2 158.6h3.1v3.1h-3.1zM144.3 143h3.1v3.1h-3.1zM144.3 146.1h3.1v3.1h-3.1zM144.3 149.2h3.1v3.2h-3.1zM144.3 152.4h3.1v3.1h-3.1z"/>
<path d="M144.3 155.5h3.1v3.1h-3.1zM144.3 158.6h3.1v3.1h-3.1zM147.4 143h3.1v3.1h-3.1zM147.4 146.1h3.1v3.1h-3.1zM147.4 149.2h3.1v3.2h-3.1zM147.4 152.4h3.1v3.1h-3.1zM147.4 155.5h3.1v3.1h-3.1zM147.4 158.6h3.1v3.1h-3.1zM148.4 143.3a7.7 7.7 0 0 1 4.7-1.8 85.1 85.1 0 0 1 25.1-.2 8.7 8.7 0 0 1 3.6 1.2 7.8 7.8 0 0 1 2 4.9 20.9 20.9 0 0 1-2.2 13.7 2.16 2.16 0 0 1-1.8 .6h-6.6a5.9 5.9 0 0 0-9.6-3.6 6 6 0 0 0-1.8 3.6h-19.8v-2.1h5.7l-.3-1.8a27.8 27.8 0 0 1-.4-11.9l.4-1.1zM150.5 143h3.1v3.1h-3.1zM150.5 146.1h3.1v3.1h-3.1zM150.5 149.2h3.2v3.2h-3.2z"/>
<path d="M150.5 152.4h3.2v3.1h-3.2zM150.5 155.5h3.2v3.1h-3.2zM150.5 158.6h3.2v3.1h-3.2zM153.6 143h3.2v3.1h-3.2zM153.6 146.1h3.2v3.1h-3.2zM153.6 149.2h3.2v3.2h-3.2zM153.7 152.4h3.1v3.1h-3.1zM153.7 155.5h3.1v3.1h-3.1zM153.7 158.6h3.1v3.1h-3.1zM154.1 146.9h5.2v12.7h-5.2zM156.8 143h3.1v3.1h-3.1zM156.8 146.1h3.1v3.1h-3.1z"/>
<path d="M156.8 149.2h3.1v3.2h-3.1zM156.8 152.4h3.1v3.1h-3.1zM156.8 155.5h3.1v3.1h-3.1zM156.8 158.6h3.1v3.1h-3.1zM159.9 143h3.1v3.1h-3.1zM159.9 146.1h3.1v3.1h-3.1zM159.9 149.2h3.1v3.2h-3.1zM159.9 152.4h3.1v3.1h-3.1zM159.9 155.5h3.1v3.1h-3.1zM159.9 158.6h3.1v3.1h-3.1zM163 143h3.1v3.1h-3.1zM163 146.1h3.1v3.1h-3.1z"/>
<path d="M163 149.2h3.1v3.2h-3.1zM163 152.4h3.2v3.1h-3.2zM163 155.5h3.2v3.1h-3.2zM163 158.6h3.2v3.1h-3.2zM166.1 143h3.2v3.1h-3.2zM166.1 146.1h3.2v3.1h-3.2zM166.1 149.2h3.2v3.2h-3.2zM166.2 152.4h3.1v3.1h-3.1zM166.2 155.5h3.1v3.1h-3.1zM166.2 158.6h3.1v3.1h-3.1zM168.2 146.8h10.4v4.4a1.16 1.16 0 0 1-1.1 1.2h-8.3a1.13 1.13 0 0 1-1-1.2zM169.3 143h3.1v3.1h-3.1z"/>
<path d="M169.3 146.1h3.1v3.1h-3.1zM169.3 149.2h3.1v3.2h-3.1zM169.3 152.4h3.1v3.1h-3.1zM169.3 155.5h3.1v3.1h-3.1zM169.3 158.6h3.1v3.1h-3.1zM172.4 143h3.1v3.1h-3.1zM172.4 146.1h3.1v3.1h-3.1zM172.4 149.2h3.1v3.2h-3.1zM172.4 152.4h3.1v3.1h-3.1zM172.4 155.5h3.1v3.1h-3.1zM172.4 158.6h3.1v3.1h-3.1zM175.5 143h3.1v3.1h-3.1z"/>
<path d="M175.5 146.1h3.1v3.1h-3.1zM175.5 149.2h3.1v3.2h-3.1zM175.5 152.4h3.2v3.1h-3.2zM175.5 155.5h3.2v3.1h-3.2zM175.5 158.6h3.2v3.1h-3.2zM178.6 143h3.2v3.1h-3.2zM178.6 146.1h3.2v3.1h-3.2zM178.6 149.2h3.2v3.2h-3.2zM178.7 152.4h3.1v3.1h-3.1zM178.7 155.5h3.1v3.1h-3.1zM178.7 158.6h3.1v3.1h-3.1zM181.8 143h3.1v3.1h-3.1z"/>
<path d="M181.8 146.1h3.1v3.1h-3.1zM181.8 149.2h3.1v3.2h-3.1zM181.8 152.4h3.1v3.1h-3.1zM181.8 155.5h3.1v3.1h-3.1zM181.8 158.6h3.1v3.1h-3.1zM184.9 143h3.1v3.1h-3.1zM184.9 146.1h3.1v3.1h-3.1zM184.9 149.2h3.1v3.2h-3.1zM184.9 152.4h3.1v3.1h-3.1zM184.9 155.5h3.1v3.1h-3.1zM184.9 158.6h3.1v3.1h-3.1zM138 164.9h3.1v3.1h-3.1z"/>
<path d="M138 168h3.1v3.1h-3.1zM138 171.1h3.1v3.1h-3.1zM138 174.2h3.1v3.2h-3.1zM138 161.7h3.2v3.2h-3.2zM141.1 164.9h3.2v3.1h-3.2zM141.1 168h3.2v3.1h-3.2zM141.1 171.1h3.2v3.1h-3.2zM141.1 174.2h3.2v3.2h-3.2zM141.2 161.7h3.1v3.2h-3.1zM144.3 164.9h3.1v3.1h-3.1zM144.3 168h3.1v3.1h-3.1zM144.3 171.1h3.1v3.1h-3.1z"/>
<path d="M144.3 174.2h3.1v3.2h-3.1zM144.3 161.7h3.1v3.2h-3.1zM147.4 164.9h3.1v3.1h-3.1zM147.4 168h3.1v3.1h-3.1zM147.4 171.1h3.1v3.1h-3.1zM147.4 174.2h3.1v3.2h-3.1zM147.4 161.7h3.1v3.2h-3.1zM150.5 164.9h3.1v3.1h-3.1zM150.5 168h3.1v3.1h-3.1zM150.5 171.1h3.1v3.1h-3.1zM150.5 174.2h3.1v3.2h-3.1zM150.5 161.7h3.2v3.2h-3.2z"/>
<path d="M153.6 164.9h3.2v3.1h-3.2zM153.6 168h3.2v3.1h-3.2zM153.6 171.1h3.2v3.1h-3.2zM153.6 174.2h3.2v3.2h-3.2zM153.7 161.7h3.1v3.2h-3.1zM156.8 164.9h3.1v3.1h-3.1zM156.8 168h3.1v3.1h-3.1zM156.8 171.1h3.1v3.1h-3.1zM156.8 174.2h3.1v3.2h-3.1zM156.8 161.7h3.1v3.2h-3.1zM159.9 164.9h3.1v3.1h-3.1zM159.9 168h3.1v3.1h-3.1z"/>
<path d="M159.9 171.1h3.1v3.1h-3.1zM159.9 174.2h3.1v3.2h-3.1zM159.9 161.7h3.1v3.2h-3.1zM163 168h3.1v3.1h-3.1zM163 171.1h3.1v3.1h-3.1zM163 174.2h3.1v3.2h-3.1zM163 161.7h3.2v3.2h-3.2zM163 164.9h3.2v3.1h-3.2zM166.1 168h3.2v3.1h-3.2zM166.1 171.1h3.2v3.1h-3.2zM166.1 174.2h3.2v3.2h-3.2zM166.2 161.7h3.1v3.2h-3.1z"/>
<path d="M166.2 164.9h3.1v3.1h-3.1zM169.3 168h3.1v3.1h-3.1zM169.3 171.1h3.1v3.1h-3.1zM169.3 174.2h3.1v3.2h-3.1zM169.3 161.7h3.1v3.2h-3.1zM169.3 164.9h3.1v3.1h-3.1zM172.4 168h3.1v3.1h-3.1zM172.4 171.1h3.1v3.1h-3.1zM172.4 174.2h3.1v3.2h-3.1zM172.4 161.7h3.1v3.2h-3.1zM172.4 164.9h3.1v3.1h-3.1zM175.5 168h3.1v3.1h-3.1z"/>
<path d="M175.5 171.1h3.1v3.1h-3.1zM175.5 174.2h3.1v3.2h-3.1zM175.5 161.7h3.2v3.2h-3.2zM175.5 164.9h3.2v3.1h-3.2zM178.6 168h3.2v3.1h-3.2zM178.6 171.1h3.2v3.1h-3.2zM178.6 174.2h3.2v3.2h-3.2zM178.7 161.7h3.1v3.2h-3.1zM178.7 164.9h3.1v3.1h-3.1zM181.8 168h3.1v3.1h-3.1zM181.8 171.1h3.1v3.1h-3.1zM181.8 174.2h3.1v3.2h-3.1z"/>
<path d="M181.8 161.7h3.1v3.2h-3.1zM181.8 164.9h3.1v3.1h-3.1zM184.9 168h3.1v3.1h-3.1zM184.9 171.1h3.1v3.1h-3.1zM184.9 174.2h3.1v3.2h-3.1zM184.9 161.7h3.1v3.2h-3.1zM184.9 164.9h3.1v3.1h-3.1z"/>
<circle cx="167.5" cy="162.2" r="4.2"/>
</g>
<path d="M81 32.7a4.4 4.4 0 0 1 2.9-1.1h51a4.5 4.5 0 0 1 4.5 4.5v51a4.7 4.7 0 0 1-4.5 4.5h-51a4.7 4.7 0 0 1-4.5-4.5v-51a4.5 4.5 0 0 1 1.6-3.4z" fill-rule="evenodd" fill="#fff" stroke="#231f20" stroke-width=".21"/>
<path d="M80 24.9v3M81.5 26.4h2.4" fill="none" stroke="#231f20" stroke-width=".21"/>
<path d="M80 26.4l1.7-.5v1z" fill="#231f20"/>
<path d="M79.4 20.9v7M81 22.3h56.8M139.4 20.7v6" fill="none" stroke="#231f20" stroke-width=".21"/>
<g fill="#231f20">
<path d="M79.4 22.3l1.7-.5v1z"/>
<path d="M137.7 21.8l1.7 .5-1.7 .5z"/>
</g>
<path d="M146 27.5h-2l-4.2 3.6" fill="none" stroke="#231f20" stroke-width=".21"/>
<path d="M139.6 30.7l.6 .7-1.6 .7z" fill="#231f20"/>
<path d="M75.5 26.4h2.4" fill="none" stroke="#231f20" stroke-width=".21"/>
<path d="M77.7 25.9l1.7 .5-1.7 .5z" fill="#231f20"/>
<path d="M69.2 31.4h6M70.6 32.9v56.9M69.4 91.6h7M73.5 91h2.9" fill="none" stroke="#231f20" stroke-width=".21"/>
<g fill="#231f20">
<path d="M70.1 89.7h1l-.5 1.7z"/>
<path d="M70.6 31.4l.5 1.7h-1z"/>
</g>
<path d="M74.9 87v2.4" fill="none" stroke="#231f20" stroke-width=".21"/>
<path d="M74.5 89.3h.9l-.5 1.7z" fill="#231f20"/>
<path d="M74.9 93.1v2.5" fill="none" stroke="#231f20" stroke-width=".21"/>
<g fill="#231f20">
<path d="M74.9 91.6l.5 1.7h-.9z"/>
<path d="M109.7 70.4a4.2 4.2 0 0 0 8.4 0 4.2 4.2 0 0 0-8.4 0zM94.8 51.5a10.8 10.8 0 0 0-1.9 7.7l.4 4.1 .8 4.5h-5.7v2.1h19.8a5.5 5.5 0 0 1 3.6-4.7 5.5 5.5 0 0 1 5.8 1.2 6.4 6.4 0 0 1 2 3.5h6.6a2.5 2.5 0 0 0 1.8-.6 21.3 21.3 0 0 0 1.3-17.1l-.5-.8a3.7 3.7 0 0 0-2.8-1.7 75.7 75.7 0 0 0-24-.4 16.8 16.8 0 0 0-6.7 1.7zM100.5 55h5.2v12.8h-5.2zM114.6 54.9v4.5a1.17 1.17 0 0 0 1 1.2h8.3a1.17 1.17 0 0 0 1.1-1.3v-4.4z" fill-rule="evenodd"/>
</g>
<path d="M92.2 44.3a24.4 24.4 0 0 0-1.8 32.7l34.4-34.3a24.3 24.3 0 0 0-32.6 1.6zM128.4 46.2a24.4 24.4 0 0 1-1.7 32.6 24.4 24.4 0 0 1-32.6 1.7zM80 61.6a29.4 29.4 0 0 1 58.8 0 29.4 29.4 0 0 1-58.8 0z" fill-rule="evenodd" fill="#ed1c24"/>
<g fill="none" stroke="#231f20" stroke-width=".21">
<path d="M103.3 218.6h92.1M103.3 212.7h92.1M123 206.6h72.4v22.9h-92.1v-16.8M123 206.6v22.9M132.6 206.6v22.9M137.6 206.6v22.9M146.5 206.6v22.9M155.8 206.9v22.8M162.8 206.6v22.9M169.9 206.6v22.9M176.8 206.6v22.9M186.4 206.6v22.9"/>
<path d="M103.3 224.1h92.1"/>
</g>
<path d="M20.5 217.2h5.9v5.9h-5.9z" fill="#ed1c24"/>
<path d="M20.5 208.5h5.9v5.9h-5.9z" fill="#231f20"/>
<path d="M20.5 225.7h5.9v5.9h-5.9z" fill-rule="evenodd" fill="#fff" stroke="#231f20" stroke-width=".21"/>
<text font-size="7.1" fill="#231f20" x="119.3" y="250.1">REGULATORY SIGN</text>
<text font-size="7" fill="#231f20" x="175.7" y="274.6">TC2247</text>
<text font-size="5.6" fill="#231f20" x="130.6" y="257.7">“NO CARAVANS”</text>
<g font-size="4.2" fill="#231f20">
<text x="100.6" y="267.2">APPROVED AS OFFICIAL TRAFFIC SIGN</text>
<text x="174.7" y="285.6">A</text>
</g>
<g font-size="3.9" fill="#231f20">
<text x="108.4" y="21">a</text>
<text x="84.3" y="27.8">b</text>
<text x="146.4" y="28.5">r</text>
<text x="67.6" y="62.2">a</text>
<text x="73.9" y="86">b</text>
<text x="68.8" y="113.1" transform="rotate(43 68.8 113.1)">f</text>
<text x="57.6" y="115.1" transform="rotate(24 57.6 115.1)">45°</text>
<text x="77.5" y="128.1" transform="rotate(43 77.5 128.1)">e</text>
<text x="89.3" y="141.9">d</text>
<text x="25.8" y="154.9">r</text>
<text x="89.3" y="154.9">d</text>
<text x="35.3" y="172">r</text>
<text x="35.9" y="182.6">c</text>
<text x="56.9" y="182.6">c</text>
<text x="20.3" y="203.7">Colour Legend</text>
<text x="30.3" y="212.3">Black</text>
<text x="126.8" y="211.4">a</text>
<text x="133.8" y="211.4">b</text>
<text x="140.9" y="211.4">c</text>
<text x="150.2" y="211.4">d</text>
<text x="158.3" y="211.4">e</text>
<text x="165.9" y="211.4">f</text>
<text x="172.8" y="211.4">r</text>
<text x="180.4" y="211">r</text>
<text x="189.8" y="211">r</text>
<text x="30.3" y="221.4">Retroreflective red</text>
<text x="105.1" y="217.2">SIZE A</text>
<text x="124.6" y="216.8">450</text>
<text x="133.8" y="216.8">5</text>
<text x="138.7" y="216.8">158</text>
<text x="149.1" y="216.8">98</text>
<text x="157.3" y="216.8">19</text>
<text x="164.2" y="216.8">37</text>
<text x="171.3" y="216.8">45</text>
<text x="178.4" y="216.9">220</text>
<text x="187.7" y="216.9">183</text>
<text x="105.1" y="222.6">SIZE B</text>
<text x="105.1" y="227.9">SIZE C</text>
<text x="124.6" y="222.1">600</text>
<text x="124.6" y="227.5">750</text>
<text x="133.8" y="222.1">6</text>
<text x="133.8" y="227.5">7</text>
<text x="138.7" y="222.2">210</text>
<text x="138.7" y="227.5">263</text>
<text x="148" y="222.2">130</text>
<text x="148" y="227.5">163</text>
<text x="157.3" y="222.2">25</text>
<text x="157.3" y="227.5">31</text>
<text x="164.2" y="222.2">50</text>
<text x="164.2" y="227.5">63</text>
<text x="171.3" y="222.1">60</text>
<text x="171.3" y="227.5">75</text>
<text x="178.4" y="222.2">294</text>
<text x="178.4" y="227.6">368</text>
<text x="187.7" y="222.2">244</text>
<text x="187.7" y="227.6">305</text>
<text x="30.3" y="229.9">Retroreflective white</text>
</g>
<g font-size="3.5" fill="#231f20">
<text x="21.5" y="267.9">Department of Transport and Main Roads</text>
<text x="17.7" y="271.8">Infrastructure Management &amp; Delivery Division</text>
<text x="16.7" y="280.7">Designed</text>
<text x="42.7" y="280.7">Checked</text>
<text x="69.7" y="280.7">Scale</text>
<text x="98.5" y="281.4">PRINCIPAL ENGINEER</text>
<text x="154.3" y="276.5">23/01/17</text>
<text x="157.4" y="281.2">Date</text>
<text x="17" y="284.8">TV 1/17</text>
<text x="42.7" y="285.1">DJ 1/17</text>
<text x="69.7" y="285.2">Not to Scale</text>
<text x="98.5" y="284.8">(Traffic Engineering)</text>
</g>
<g font-size="1.9" fill="#231f20">
<text x="27.1" y="155.7">2</text>
<text x="36.6" y="172.8">1</text>
<text x="181.7" y="211.8">1</text>
<text x="191" y="211.8">2</text>
</g>
</svg>
